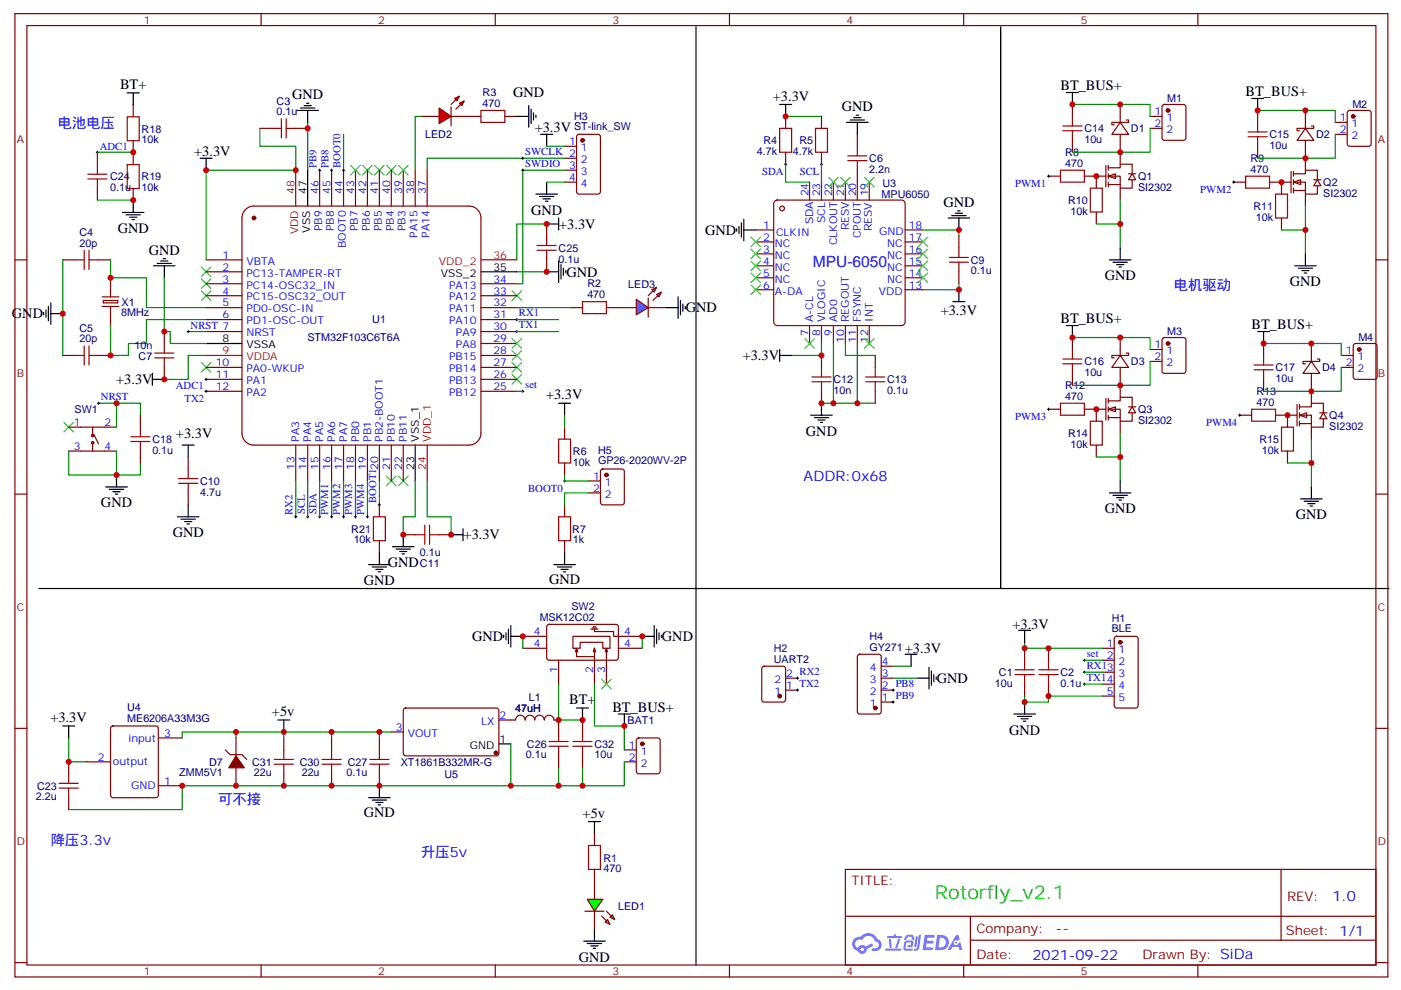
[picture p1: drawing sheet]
<svg xmlns="http://www.w3.org/2000/svg" width="414mm" height="292mm" viewBox="0 0 414 292" stroke-linecap="round" stroke-linejoin="round" font-family="sans-serif">
<g fill="none" stroke="#870000" stroke-width=".35">
<path d="M4.4 4h405.4v284.4h-405.4zM7.9 7.5h398.3v277.3h-398.3zM77.1 4v3.5M146.2 4v3.5M215.4 4v3.5M284.5 4v3.5M353.7 4v3.5M4.4 76.7h3.5M406.2 76.7h3.6M4.4 145.8h3.5M406.2 145.8h3.6M4.4 215h3.5"/>
<path d="M406.2 215h3.6M249.6 256.6h156.6v28.2h-156.6zM378.2 256.6v20.9M249.6 270.5h156.5M286.5 277.5h119.6M286.5 270.5v14.1M4.4 284.1h3.5M77.1 284.8v3.6M146.2 284.8v3.6M215.4 284.8v3.6M284.5 284.8v3.6M353.7 284.8v3.6"/>
<path d="M406.2 284.1h3.6"/>
</g>
<g fill="#5487ff">
<path d="M273 276h2.6l.3 .2-.1 .5-2 .1-.1 .9h1.6l.4 .4-.5 .4h-1.6l-.2 1.1 1.8 .1 .2 .3-.2 .4h-2.8z"/>
<path d="M282.3 276h.7l.3 1.3-.6 .4a.74 .74 0 0 0-1.1 .3 .74 .74 0 0 0 .5 1 .74 .74 0 0 0 .9-.7l.5-.3 .6 2.4h-.8l-.2-.9h-1.9l-.5 .9h-.9z"/>
<path d="M270.4 276.4h.6l-.4 2.9a.31 .31 0 0 1-.4 .3 .31 .31 0 0 1-.3-.3z"/>
<path d="M271.3 275.9h.6l-.5 4a.89 .89 0 0 1-.7 .7 .89 .89 0 0 1-.9-.3l1-.5z"/>
<path d="M267.6 276.1l.7-.2 1.1 .1 .6 1.3-.6 .1-.4-.9-1 .1a.95 .95 0 0 1-1 .8l-.1-.2z"/>
<path d="M267.3 277.8l1.8-.2a1.04 1.04 0 0 1 .6 1.1 1.04 1.04 0 0 1-.9 .9h-.6a.29 .29 0 0 1-.3-.3 .29 .29 0 0 1 .3-.3h.7l.2-.8h-1.5l-.3 1.8h1.9a.29 .29 0 0 1 .3 .3 .29 .29 0 0 1-.3 .3h-2l-.4-.3 .2-2.1z"/>
<path d="M261.4 280h4.4a.3 .3 0 0 1 .3 .3 .3 .3 0 0 1-.3 .3h-4.3z"/>
<path d="M265.2 277.1h.6l-.5 1.6a1.02 1.02 0 0 1-.7 1.2l-.3-.3z"/>
<path d="M262.4 277.1h.6l.3 2.4-.3 .3-.3-.2z"/>
<path d="M262 276.3h1.8l.3-.5h.4v.5h1.5a.29 .29 0 0 1 .3 .3 .29 .29 0 0 1-.3 .3h-4z"/>
<path d="M276.7 276l-.6 4.4h1.4a2.27 2.27 0 0 0 2.6-2.3 2.27 2.27 0 0 0-2.7-2.1zM277.5 276.7a1.5 1.5 0 0 1 1.8 1.6 1.5 1.5 0 0 1-2 1.3h-.2z"/>
<path d="M252.2 277.1a2.09 2.09 0 0 0 1.1 3.6 1.37 1.37 0 0 0 1.5 .8 1.37 1.37 0 0 0 1.1-1.4l1.9-1-.4-.6-1.8 .9a1.4 1.4 0 0 0-2.3 .4 1.32 1.32 0 0 1-.7-1.9 1.32 1.32 0 0 1 1.9-.4 2.02 2.02 0 0 1 2.1-1.3 2.02 2.02 0 0 1 1.8 1.7 1.09 1.09 0 0 1 1 1.3 1.09 1.09 0 0 1-1.5 .7 .41 .41 0 0 0-.5 .3 .41 .41 0 0 0 .3 .5 1.89 1.89 0 0 0 2.5-1.2 1.89 1.89 0 0 0-1.2-2.4 2.98 2.98 0 0 0-5-.6l-1 .1zM254 280.2a.55 .55 0 0 1 1.1 0 .55 .55 0 0 1-1.1 0z"/>
<circle cx="282.3" cy="278.2" r=".28"/>
</g>
<g fill="none" stroke="#3c3" stroke-width=".35">
<path d="M107.1 48.8l2.8 2.8M109.9 48.8l-2.8 2.8M110.6 48.8l2.8 2.8M113.4 48.8l-2.8 2.8M114.1 48.8l2.8 2.8M116.9 48.8l-2.8 2.8M59.4 78.8l2.9 2.8M62.3 78.8l-2.9 2.8M59.4 85.9l2.9 2.8M59.4 82.3l2.9 2.9M62.3 85.9l-2.9 2.8M62.3 82.3l-2.9 2.9"/>
<path d="M151.2 85.9l2.8 2.8M154 85.9l-2.8 2.8M59.4 107l2.9 2.9M62.3 107l-2.9 2.9M151.2 107l2.8 2.9M151.2 110.6l2.8 2.8M154 107l-2.8 2.9M154 110.6l-2.8 2.8M18.9 124.7l2.8 2.8M21.7 124.7l-2.8 2.8M114.1 140.5l2.8 2.9M116.9 140.5l-2.8 2.9"/>
<path d="M117.7 140.5l2.8 2.9M120.5 140.5l-2.8 2.9"/>
</g>
<g fill="none" stroke="#870000" stroke-width=".35">
<path d="M39.3 30.8v3.6M138.5 34.4h3.5M149 34.4h3.6M39.3 41.4v7.1M39.3 55.5v3.6M94.4 50.2v10.6M97.9 50.2v10.6M101.4 50.2v10.6M105 50.2v10.6M108.5 50.2v10.6M112 50.2v10.6M115.5 50.2v10.6"/>
<path d="M119.1 50.2v10.6M122.6 50.2v10.6M126.1 50.2v10.6M309.6 52h3.5M320.1 52h3.6v3.5M364.2 53.8h3.6M374.8 53.8h3.6v3.5M60.9 76.7h10.5M72.5 61.9a3.5 3.5 0 0 1 2.5-1.1h63.5a3.5 3.5 0 0 1 3.5 3.5v63.5a3.5 3.5 0 0 1-3.5 3.6h-63.5a3.5 3.5 0 0 1-3.6-3.6v-63.5a3.5 3.5 0 0 1 1.1-2.4zM323.7 62.6v3.5M378.4 64.3v3.6M30.2 87.6h4.9"/>
<path d="M30.2 90.5h4.9M30.5 88.7h4.2v.7h-4.2zM32.6 82v5.6M32.6 90.5v5.6M60.9 80.2h10.5M60.9 83.7h10.5M60.9 87.3h10.5M60.9 90.8h10.5M60.9 94.3h10.5M60.9 97.9h10.5M142 83.7h10.6M142 87.3h10.6"/>
<path d="M142 90.8h10.6M142 94.3h10.6M142 97.9h10.6M168.5 90.8h3.5M179 90.8h3.6M60.9 108.4h10.5M60.9 112h10.5M60.9 115.5h10.5M142 108.4h10.6M142 112h10.6M142 115.5h10.6M142 104.9h10.6"/>
<path d="M142 101.4h10.6M20.3 133.1h14.1M20.3 126.1h14.1M27.3 126.1v2.5M27.3 130.7v2.4M27.7 128.2l1.4 2.8M41.5 122.6v3.5M41.5 133.1v3.6M87.3 131.4v10.6M90.8 131.4v10.6M94.4 131.4v10.6M97.9 131.4v10.6"/>
<path d="M101.4 131.4v10.6M105 131.4v10.6M108.5 131.4v10.6M112 131.4v10.6M115.5 131.4v10.6M119.1 131.4v10.6M309.6 120.8h3.5M320.1 120.8h3.6v3.5M323.7 131.4v3.5M366 122.6h3.5M376.6 122.6h3.5v3.5M380.1 133.1v3.6"/>
<path d="M325.4 191.3h3.6M325.4 194.9h3.6M325.4 198.4h3.6M329.2 188l.5-.2h5.6l.7 .4v20.1l-.4 .6-5.9 .1-.7-.5v-20zM69.7 217.8v5.3M83.8 217.8v3.5M97.9 217.8v3.5M112 217.8v3.5M115.5 216h3.6M119.3 209.2l.5-.2h27.1l.4 .7-.1 13-.6 .4-27.1-.1-.4-.6v-12.7zM147.3 212.5h4.9a1.41 1.41 0 0 1 1.4-1.4 1.41 1.41 0 0 1 1.4 1.4 1.41 1.41 0 0 1 1.5-1.4 1.41 1.41 0 0 1 1.4 1.4 1.41 1.41 0 0 1 1.4-1.4 1.41 1.41 0 0 1 1.4 1.4 1.41 1.41 0 0 1 1.4-1.4 1.41 1.41 0 0 1 1.4 1.4h1.4v3.5M172 212.5v3.5"/>
<path d="M325.4 201.9h3.6M325.4 205.5h3.6M66.5 221.3l1.4 1.4h3.5l1.4 1.5M69.7 226.6v5.3M83.8 228.4v3.5M97.9 228.4v3.5M112 228.4v3.5M164.9 223.1v3.5M172 223.1v3.5M175.5 246v3.6M175.5 256.6v3.5"/>
<circle cx="27.3" cy="128.6" r=".35"/>
<circle cx="27.3" cy="130.7" r=".35"/>
</g>
<g fill="none" stroke="#008700" stroke-width=".35">
<path d="M90.8 36.1v14.1M32.6 76.7v5.3h10.6v8.8h17.7M161.4 66.1h-8.8v10.6M60.9 94.3h-17.7v7.1h-5.3v3.5h-5.3v-8.8M152.6 80.2h8.8M29.1 119h12.4v3.6M34.4 119v7.1M34.4 133.1v7.1h7.1v-3.5M97.9 142v10.5M101.4 142v10.5M105 142v10.5M108.5 142v10.5"/>
<path d="M302.5 189.6v1.7h22.9M20.3 217.8v7.1h5.3M69.7 216h-15.9v1.8M83.8 216h-14.1v1.8M97.9 216h-14.1v1.8M112 216h-14.1v1.8M115.5 216h-3.5v1.8M150.8 219.6v12.3h-97v7.1h-33.5M164.9 212.5h7.1M302.5 205.5v1.7h7.1v-1.7h15.8M164.9 226.6v5.3h-14.1M172 226.6v5.3h-7.1"/>
</g>
<g fill="none" stroke="#000" stroke-width=".3">
<path d="M60.5 112h.7M60.9 111.6v.7M154 115.5h.7M154.3 115.1v.8M97.5 152.5h.7M97.9 152.2v.7M101.1 152.5h.7M101.4 152.2v.7M104.6 152.5h.7M105 152.2v.7M108.1 152.5h.7M108.5 152.2v.7"/>
<path d="M319.8 198.4h.7M319.8 194.9h.7M320.1 194.5v.7M320.1 198v.8M319.8 201.9h.7M320.1 201.6v.7"/>
</g>
<g fill="#870000" stroke="#870000" stroke-width=".35">
<path d="M69.7 223.1l2.4 3.5h-4.5z"/>
<circle cx="330.7" cy="189.6" r=".53"/>
<circle cx="146.4" cy="222.2" r=".53"/>
<circle cx="75" cy="64.3" r=".53"/>
</g>
<g fill="none" stroke="#a10000" stroke-width=".35">
<path d="M37.6 34.5h3.5v7h-3.5zM142 32.6h7v3.5h-7zM37.6 48.6h3.5v7h-3.5zM313.1 50.2h7v3.6h-7zM321.9 55.5h3.5v7.1h-3.5zM367.8 52h7v3.5h-7zM376.6 57.3h3.5v7h-3.5zM172 89h7v3.6h-7zM313.1 119h7v3.6h-7zM38.6 130.3h5.7M38.6 128.9h5.7M41.5 126.1v2.8"/>
<path d="M41.5 130.3v2.8M321.9 124.3h3.5v7.1h-3.5zM369.5 120.8h7.1v3.5h-7.1zM378.4 126.1h3.5v7h-3.5zM162.1 218.9h5.6M164.9 216v2.9M169.2 218.9h5.6M172 216v2.9M81 225.6h5.6M81 224.2h5.6M83.8 221.3v2.9M83.8 225.6v2.8"/>
<path d="M95.1 225.6h5.6M95.1 224.2h5.6M97.9 221.3v2.9M97.9 225.6v2.8M109.2 225.6h5.6M109.2 224.2h5.6M112 221.3v2.9M112 225.6v2.8M162.1 220.3h5.6M164.9 220.3v2.8M169.2 220.3h5.6M172 220.3v2.8"/>
<path d="M173.7 249.6h3.6v7h-3.6z"/>
</g>
<g fill="none" stroke="#000" stroke-width=".35">
<path d="M90.8 50.2v10.6M161.4 66.1h3.5M164.9 64.3v3.6M164.9 77v6.4M165.6 78.1v4.2M166.3 79.2v2.1M167 79.9v.7M142 80.2h10.6M161.4 80.2h3.5M60.9 101.4h10.5M122.6 131.4v10.6M147.3 219.6h3.5"/>
<path d="M170.2 209h3.5M172 209v3.5M108.8 235.4h6.4M109.9 236.1h4.2M110.9 236.9h2.2M111.7 237.6h.7M112 231.9v3.5"/>
</g>
<g fill="none" stroke="#900" stroke-width=".35">
<path d="M228.7 59.5l.8-.4h36.7l.6 .2 .4 .8v34.9l-.2 .7-.8 .4h-36.7l-.6-.2-.5-.9v-34.9zM239 53.8v5.3M242.5 53.8v5.3M246.1 53.8v5.3M249.6 53.8v5.3M253.1 53.8v5.3M256.6 53.8v5.3M223.1 67.9h5.3M223.1 71.4h5.3M223.1 74.9h5.3M223.1 78.5h5.3M267.2 67.9h5.3"/>
<path d="M267.2 71.4h5.3M267.2 74.9h5.3M267.2 78.5h5.3M223.1 82h5.3M223.1 85.5h5.3M239 96.1v5.3M242.5 96.1v5.3M246.1 96.1v5.3M249.6 96.1v5.3M253.1 96.1v5.3M256.6 96.1v5.3M267.2 82h5.3"/>
<path d="M267.2 85.5h5.3"/>
<circle cx="230.9" cy="61.5" r=".71"/>
</g>
<path d="M87.3 50.2v10.6M142 76.7h10.6M60.9 104.9h10.5M126.1 131.4v10.6" fill="none" stroke="#f00" stroke-width=".35"/>
<path d="M383.6 122.6l2.2-.8v1.5z" fill="#fff" stroke="#870000" stroke-width=".35"/>
<path d="M382.9 119.4v6.3M383.6 119.4v1.4M387.2 115.5v3.5M380.1 122.6h2.8M383.6 120.1h3.6v-1.1h3.5v2.8M383.6 122.6h3.6v3.5h3.5v-2.5M383.6 125h3.6M383.6 121.8v1.5M383.6 124.3v1.4M387.2 126.1v3.5M389.6 121.8h2.2M390.7 121.8l1.1 1.8h-2.2z" fill="none" stroke="#870000" stroke-width=".35"/>
<path d="M327.2 120.8l2.1-.7v1.4z" fill="#fff" stroke="#870000" stroke-width=".35"/>
<path d="M326.5 117.6v6.4M327.2 118.3h3.5v-1h3.6v2.8M327.2 117.6v1.4M330.7 113.7v3.6M323.7 120.8h2.8M327.2 120.8h3.5v3.5h3.6v-2.5M327.2 123.3h3.5M327.2 120.1v1.4M327.2 122.6v1.4M330.7 124.3v3.5M333.2 120.1h2.1M334.3 120.1l1 1.7h-2.1z" fill="none" stroke="#870000" stroke-width=".35"/>
<path d="M381.9 53.8l2.1-.7v1.4z" fill="#fff" stroke="#870000" stroke-width=".35"/>
<path d="M378.4 53.8h2.8M381.2 50.6v6.3M381.9 51.3h3.5v-1.1h3.5v2.9M381.9 53.8h3.5v3.5h3.5v-2.5M381.9 56.2h3.5M381.9 50.6v1.4M381.9 53.1v1.4M381.9 55.5v1.4M385.4 46.7v3.5M385.4 57.3v3.5M387.9 53.1h2.1M388.9 53.1l1.1 1.7h-2.1z" fill="none" stroke="#870000" stroke-width=".35"/>
<path d="M327.2 52l2.1-.7v1.4z" fill="#fff" stroke="#870000" stroke-width=".35"/>
<g fill="none" stroke="#870000" stroke-width=".35">
<path d="M339.5 34.4h3.6M339.5 37.9h3.6M343.3 31l.5-.2h5.6l.7 .5v9.4l-.4 .7h-5.9l-.7-.4v-9.5zM394.2 36.1h3.6M394.2 39.7h3.6M398 32.8l.5-.2h5.6l.7 .4v9.5l-.4 .6-5.9 .1-.7-.5v-9.4zM323.7 52h2.8M326.5 48.8v6.4M327.2 49.5h3.5v-1h3.6v2.8M327.2 52h3.5v3.5h3.6v-2.4M327.2 54.5h3.5M327.2 48.8v1.4"/>
<path d="M327.2 51.3v1.4M327.2 53.8v1.4M330.7 44.9v3.6M330.7 55.5v3.6M333.2 51.3h2.1M334.3 51.3l1 1.8h-2.1zM343.3 99.8l.5-.2h5.6l.7 .5v9.4l-.4 .7h-5.9l-.7-.5v-9.4zM339.5 103.2h3.6M339.5 106.7h3.6M396 104.9h3.5M396 108.4h3.5M399.8 101.6l.4-.2h5.7l.6 .4 .1 9.5-.5 .6-5.9 .1-.6-.5-.1-9.4z"/>
</g>
<g fill="#870000" stroke="#870000" stroke-width=".35">
<circle cx="401.3" cy="103.2" r=".53"/>
<circle cx="344.8" cy="101.4" r=".53"/>
<circle cx="399.5" cy="34.4" r=".53"/>
<circle cx="344.8" cy="32.6" r=".53"/>
</g>
<path d="M187.9 88.3l3.5 2.5-3.5 2.1z" fill="#09f" stroke="#870000" stroke-width=".35"/>
<path d="M191.4 88v5.6z" fill="#f00" stroke="#870000" stroke-width=".35"/>
<g fill="#870000" stroke="#870000" stroke-width=".35">
<path d="M191.4 87.3l1.4-1.4z"/>
<path d="M192.8 88.7l1.4-1.4z"/>
</g>
<g fill="#09f" stroke="#870000" stroke-width=".35">
<path d="M192.4 85.5l1.5-.7-.8 1.4z"/>
<path d="M193.9 86.9l1.4-.7-.7 1.4z"/>
</g>
<path d="M182.6 90.8h5.3M191.4 90.8h5.3" fill="none" stroke="#870000" stroke-width=".35"/>
<g fill="#f00" stroke="#870000" stroke-width=".35">
<path d="M129.6 31.9l3.6 2.5-3.6 2.1z"/>
<path d="M133.2 31.5v5.7z"/>
</g>
<g fill="#870000" stroke="#870000" stroke-width=".35">
<path d="M133.2 30.8l1.4-1.4z"/>
<path d="M136 30.8l-1.4 1.4z"/>
</g>
<g fill="#f00" stroke="#870000" stroke-width=".35">
<path d="M134.2 29.1l1.4-.7-.7 1.4z"/>
<path d="M135.6 30.5l1.5-.7-.8 1.4z"/>
</g>
<path d="M124.4 34.4h5.2M133.2 34.4h5.3M175.5 260.1v5.3M175.5 269v5.2" fill="none" stroke="#870000" stroke-width=".35"/>
<g fill="#0f0" stroke="#870000" stroke-width=".35">
<path d="M178.7 272.1l.7-.7 .7 1.4z"/>
<path d="M180.8 270l.7 1.4-1.4-.7z"/>
</g>
<g fill="#870000" stroke="#870000" stroke-width=".35">
<path d="M177.6 270.4l1.4 1.4z"/>
<path d="M179 269l1.4 1.4z"/>
</g>
<path d="M172.7 269h5.6z" fill="#f00" stroke="#870000" stroke-width=".35"/>
<path d="M173.4 265.4h4.6l-2.5 3.6z" fill="#0f0" stroke="#870000" stroke-width=".35"/>
<g fill="none" stroke="#870000" stroke-width=".35">
<path d="M76.7 37.9h3.6M87.3 37.9h3.5M170.4 39.9l.5-.2h5.7l.6 .4 .1 16.5-.5 .6-5.9 .1-.6-.5-.1-16.4zM232 34.4v3.5M242.5 34.4v3.5M253.1 39.7v3.5M316.6 30.8v3.6M330.7 36.1l2.5 3.6h-4.9zM330.7 30.8v5.3M330.7 39.7v5.2M332.5 35.4h.7v.7h-4.9v.7h.7M371.3 32.6v3.5"/>
<path d="M385.4 37.9l2.5 3.5h-5zM385.4 32.6v5.3M387.2 37.2h.7v.7h-5v.7h.7M28.8 44.9v3.6M28.8 55.5v3.6M166.7 43.2h3.5M166.7 46.7h3.5M166.7 50.2h3.5M166.7 53.8h3.5M232 44.9v3.6M242.5 44.9v3.6M253.1 50.2v3.6"/>
<path d="M316.6 41.4v3.5M371.3 43.2v3.5M385.4 41.4v5.3M18.5 76.7h3.5M29.1 76.7h3.5M161.4 66.1v3.5M161.4 76.7v3.5M283.1 69.6v3.6M48.5 97.9v3.5M283.1 80.2v3.5M316.6 99.6v3.6M330.7 99.6v5.3"/>
<path d="M18.5 104.9h3.5M29.1 104.9h3.5M48.5 108.4v3.6M242.5 104.9v3.5M242.5 115.5v3.5M258.4 104.9v3.5M258.4 115.5v3.5M316.6 110.2v3.5M330.7 104.9l2.5 3.5h-4.9zM330.7 108.4v5.3M332.5 104.2h.7v.7h-4.9v.7h.7M373.1 101.4v3.5"/>
<path d="M373.1 112v3.5M387.2 106.7l2.4 3.5h-4.9zM387.2 101.4v5.3M387.2 110.2v5.3M388.9 106h.7v.7h-4.9v.7h.7M55.6 134.9v3.5M166.7 126.1v3.5M166.7 136.7v3.5M177.5 138.6l.5-.2h5.6l.7 .5v9.4l-.4 .7h-5.9l-.7-.4v-9.5zM55.6 145.5v3.5M112 149v3.5M112 159.6v3.5"/>
<path d="M119.1 157.8h3.5M129.6 157.8h3.6M166.7 149v3.5M166.7 159.6v3.5M173.7 142h3.6M173.7 145.5h3.6M154.3 187.8h7.1M154.3 191.3h7.1M161.6 184.5l.5-.2h20l.5 .7-.1 9.4-.6 .5-20.1-.1-.4-.6v-9.2zM164.9 194.9v7M169.2 187.8h10.9v3.5h-2.1v-1.7h-6.7v1.7h-2.1zM170.2 191.3l-.3 1.1"/>
<path d="M170.6 192.4l-.4-1.1v2.5h5.3M174.4 185.7h2.2M174.8 185.3h1.4M175.2 185h.7M175.5 185.7v.7h5.7v1.4h8.4M175.5 191.3l-.3 1.1M175.5 191.3l.4 1.1M175.5 191.3v10.6M179 191.3l-.3 1.1M179.4 192.4l-.4-1.1v10.6M182.6 191.3h7M225.1 196.8l.5-.2h5.6l.7 .5 .1 9.4-.5 .7h-5.9l-.6-.4-.1-9.5z"/>
<path d="M253.4 193.3l.4-.2h5.7l.6 .4 .1 16.5-.5 .7h-5.9l-.6-.4-.1-16.5zM260.2 196.6h3.5M302.5 191.3v3.6M309.6 191.3v3.6M32.9 214.5l.4-.2h12.7l.7 .4v20l-.4 .7h-13l-.6-.4-.1-20zM46.7 217.8h7.1M188.1 218l.5-.2h5.6l.7 .4v9.5l-.5 .6-5.8 .1-.7-.5v-9.4zM232 203.7h3.5M232 200.2h3.5M260.2 203.7h3.5M260.2 200.2h3.5M260.2 207.2h3.5"/>
<path d="M302.5 201.9v3.6M309.6 201.9v3.6M20.3 224.9v3.5M20.3 235.4v3.6M25.6 224.9h7M46.7 231.9h7.1M184.3 221.3h3.6M184.3 224.9h3.6"/>
</g>
<g fill="#870000" stroke="#870000" stroke-width=".35">
<circle cx="172" cy="41.4" r=".53"/>
<circle cx="230.2" cy="205.5" r=".53"/>
<circle cx="189.6" cy="219.6" r=".53"/>
<circle cx="258.4" cy="209" r=".53"/>
<circle cx="179" cy="140.2" r=".53"/>
</g>
<g fill="none" stroke="#a10000" stroke-width=".35">
<path d="M80.3 37.9h2.8M83.1 35.1v5.6M84.5 37.9h2.8M84.5 35.1v5.6M230.2 37.9h3.5v7h-3.5zM240.8 37.9h3.5v7h-3.5zM313.8 38.6h5.6M313.8 37.2h5.6M316.6 34.4v2.8M316.6 38.6v2.8M368.5 38.9h5.6M371.3 36.1v2.8"/>
<path d="M25.9 52.8h5.7M25.9 51.4h5.7M28.8 48.6v2.8M28.8 52.8v2.8M250.3 47.4h5.6M250.3 46h5.6M253.1 43.2v2.8M253.1 47.4v2.8M368.5 40.4h5.6M371.3 40.4v2.8M22 76.7h2.9M24.9 73.9v5.6"/>
<path d="M26.3 73.9v5.6M26.3 76.7h2.8M158.6 73.9h5.6M158.6 72.5h5.6M161.4 69.6v2.9M161.4 73.9v2.8M280.3 77.4h5.6M280.3 76h5.6M283.1 73.2v2.8M283.1 77.4v2.8M22 104.9h2.9M24.9 102.1v5.6"/>
<path d="M26.3 104.9h2.8M26.3 102.1v5.6M45.7 104.2h5.6M45.7 105.6h5.6M48.5 101.4v2.8M48.5 105.6v2.8M239.7 112.7h5.7M239.7 111.3h5.7M242.5 108.4v2.9M242.5 112.7v2.8M255.6 112.7h5.6M255.6 111.3h5.6"/>
<path d="M258.4 108.4v2.9M258.4 112.7v2.8M313.8 107.4h5.6M313.8 106h5.6M316.6 103.2v2.8M316.6 107.4v2.8M370.2 109.1h5.7M370.2 107.7h5.7M373.1 104.9v2.8M373.1 109.1v2.9M55.6 138.4v2.9M164.9 129.6h3.6v7.1h-3.6z"/>
<path d="M52.7 142.7h5.7M52.7 141.3h5.7M55.6 142.7v2.8M110.2 152.5h3.6v7.1h-3.6zM122.6 157.8h2.8M125.4 155v5.7M126.8 157.8h2.8M126.8 155v5.7M164.9 152.5h3.6v7.1h-3.6zM299.7 199.1h5.6M299.7 197.7h5.6M302.5 194.9v2.8"/>
<path d="M302.5 199.1v2.8M306.7 199.1h5.7M306.7 197.7h5.7M309.6 194.9v2.8M309.6 199.1v2.8M17.5 232.6h5.6M17.5 231.2h5.6M20.3 228.4v2.8M20.3 232.6v2.8"/>
</g>
<g fill="none" stroke="#000" stroke-width=".35">
<path d="M205.5 7.9v165.8h-194M295.5 7.9v165.8M37.6 27.4h3.5M39.3 27.4v3.5M87.7 32.6h6.3M88.7 31.9h4.3M89.8 31.2h2.1M90.5 30.5h.7M90.8 32.6v3.5M152.6 34.4h3.5M156.1 31.2v6.3M156.8 32.2v4.3"/>
<path d="M157.5 33.3v2.1M158.2 34v.7M159.6 39.7h3.6M161.4 39.7v3.5M230.2 30.8h3.5M232 30.8v3.6M249.9 36.1h6.4M251 35.4h4.2M252.1 34.7h2.1M252.8 34h.7M253.1 36.1v3.6M314.9 27.3h3.5"/>
<path d="M316.6 27.3v3.5M369.5 29.1h3.6M371.3 29.1v3.5M39.3 59.2v3.5M59.1 46.7h3.5M60.9 46.7v3.5M158.2 57.3h6.4M159.3 58h4.2M160.3 58.7h2.2M161 59.4h.7M161.4 53.8v3.5M36.2 62.7h6.3"/>
<path d="M37.2 63.4h4.3M38.3 64.1h2.1M39 64.8h.7M45.3 78.5h6.4M46.4 77.8h4.2M47.4 77h2.2M48.2 76.3h.7M48.5 78.5v3.5M217.5 67.5v.7M218.2 66.8v2.1M218.9 65.8v4.2M219.6 67.9h3.5"/>
<path d="M219.6 64.7v6.3M279.9 64.3h6.4M281 63.6h4.2M282 62.9h2.2M282.8 62.2h.7M283.1 64.3v3.6M327.6 76.7h6.3M328.6 77.4h4.2M329.7 78.1h2.1M330.4 78.8h.7M330.7 73.2v3.5M382.2 78.5h6.4"/>
<path d="M383.3 79.2h4.2M384.4 79.9h2.1M385.4 74.9v3.6M12.9 92.2v.7M13.6 91.5v2.1M14.3 90.5v4.2M15 92.6h3.5M15 89.4v6.3M196.7 90.8h3.5M200.2 87.6v6.4M200.9 88.7v4.2M201.6 89.7v2.2"/>
<path d="M202.3 90.5v.7M281.3 89h3.6M283.1 85.5v3.5M314.9 96.1h3.5M316.6 96.1v3.5M371.3 97.9h3.5M373.1 97.9v3.5M385.1 80.6h.7M45 112h3.5M45 110.2v3.5M164.9 119h3.6M166.7 119v3.6"/>
<path d="M230.2 104.9h3.5M230.2 103.2v3.5M242.5 119v3.6M53.8 131.4h3.5M55.6 131.4v3.5M239.4 122.6h6.3M240.4 123.3h4.3M241.5 124h2.1M242.2 124.7h.7M31.2 143.7h6.4M32.3 144.4h4.2M33.3 145.1h2.2"/>
<path d="M34 145.8h.7M34.4 140.2v3.5M52.4 152.5h6.3M53.4 153.2h4.3M54.5 154h2.1M55.2 154.7h.7M55.6 149v3.5M119.1 157.8v3.6M133.2 157.8h3.5M136.7 156.1v3.5M327.6 145.5h6.3M328.6 146.2h4.2"/>
<path d="M329.7 146.9h2.1M330.4 147.6h.7M330.7 142v3.5M384 147.2h6.3M385.1 148h4.2M386.1 148.7h2.1M386.8 149.4h.7M387.2 143.7v3.5M108.8 166.7h6.4M109.9 167.4h4.2M110.9 168.1h2.2M111.7 168.8h.7"/>
<path d="M112 163.1v3.6M115.9 161.4h6.3M116.9 162.1h4.3M118 162.8h2.1M118.7 163.5h.7M163.5 166.7h6.4M164.6 167.4h4.2M165.6 168.1h2.1M166.3 168.8h.7M166.7 163.1v3.6M410.1 173.7h-204.6v111.1M148.7 187.5v.7"/>
<path d="M149.4 186.8v2.1M150.1 185.7v4.2M150.8 187.8h3.5M150.8 184.6v6.4M189.6 187.8h3.5M193.1 184.6v6.4M193.9 185.7v4.2M194.6 186.8v2.1M195.3 187.5v.7M267.2 193.1h3.6M269 193.1v3.5M274.3 197v6.3"/>
<path d="M275 198v4.3M275.7 199.1v2.1M276.4 199.8v.7M300.7 186.1h3.6M302.5 186.1v3.5M18.5 214.3h3.5M20.3 214.3v3.5M82 212.5h3.5M83.8 212.5v3.5M182.6 210.7h3.5M184.3 210.7v3.6M270.8 200.2h3.5"/>
<path d="M299.3 210.7h6.4M300.4 211.5h4.2M301.4 212.2h2.2M302.2 212.9h.7M302.5 207.2v3.5M173.7 242.5h3.6M175.5 242.5v3.5M172.3 277.8h6.4M173.4 278.5h4.2M174.4 279.2h2.2M175.2 279.9h.7M175.5 274.2v3.6"/>
</g>
<g fill="none" stroke="#008700" stroke-width=".35">
<path d="M76.7 37.9v5.3h10.6v7h-26.4v26.5M101.4 39.7v10.5M124.4 34.4h-1.8v15.8M232 34.4h10.5M316.6 30.8h22.9v3.6M339.5 37.9v7h-22.9M371.3 32.6h22.9v3.5M394.2 39.7v7h-22.9M28.8 44.9h10.5M28.8 59.1h10.5M161.4 53.8h5.3M161.4 43.2h5.3"/>
<path d="M166.7 46.7h-40.6v3.5M166.7 50.2h-12.4v33.5h-1.7M232 48.5v5.3h7M242.5 48.5v5.3M330.7 59.1v14.1M18.5 76.7v28.2M272.5 67.9h10.6v1.7M323.7 66.1h7M378.4 67.9h7M385.4 60.8v14.1M48.5 82v15.9h1.8v3.5h10.6M55.6 97.9h5.3"/>
<path d="M152.6 97.9h12.3M152.6 94.3h12.3M152.6 90.8h15.9M283.1 83.7v1.8h-10.6M316.6 99.6h22.9v3.6M60.9 104.9h-5.3v7.1h-7.1M152.6 115.5h1.7M242.5 101.4v3.5h-8.8M246.1 101.4v17.6h-3.6M246.1 119h12.3M249.6 101.4v3.5h8.8M253.1 101.4v17.6"/>
<path d="M339.5 106.7v7h-22.9M373.1 101.4h22.9v3.5M396 108.4v7.1h-22.9M20.3 133.1v7.1h14.1M166.7 122.6v3.5M323.7 134.9h7M330.7 127.8v14.2M380.1 136.7h7.1M387.2 129.6v14.1M87.3 142v10.5M90.8 142v10.5M94.4 142v10.5"/>
<path d="M112 142v7M122.6 142v10.5h-3.5v5.3M126.1 142v10.5h7.1v5.3M166.7 140.2v1.8h7M173.7 145.5h-7v3.5M154.3 187.8v3.5M189.6 187.8v3.5M263.7 196.6h5.3M320.1 198.4h5.3M320.1 194.9h5.3M164.9 201.9v10.6M175.5 201.9v12.4h8.8v7"/>
<path d="M263.7 200.2h7.1M320.1 201.9h5.3M184.3 224.9v7h-12.3"/>
</g>
<g fill="none" stroke="#000" stroke-width=".3">
<path d="M28.4 44.9h.7M28.8 44.6v.7M94 50.2h.7M94.4 49.9v.7M97.5 50.2h.7M97.9 49.9v.7M101.1 50.2h.7M101.4 49.9v.7M154 50.2h.7M154 46.7h.7M154.3 46.4v.7M154.3 49.9v.7"/>
<path d="M231.6 48.5h.7M232 48.1v.7M242.2 48.5h.7M242.5 48.1v.7M309.2 52h.7M309.6 51.6v.8M363.9 53.8h.7M364.2 53.4v.7M55.2 97.9h.7M55.6 97.5v.7M152.2 94.3h.7M152.2 97.9h.7"/>
<path d="M152.6 94v.7M152.6 97.5v.7M28.8 119h.7M29.1 118.7v.7M60.5 115.5h.7M60.9 115.1v.8M309.2 120.8h.7M309.6 120.4v.7M365.7 122.6h.7M366 122.2v.7M87 152.5h.7M87.3 152.2v.7"/>
<path d="M90.5 152.5h.7M90.8 152.2v.7M94 152.5h.7M94.4 152.2v.7M111.7 149h.7M112 148.7v.7M166.3 142h.7M166.7 141.6v.7M235.5 199.8v.7M235.1 203.7h.7M235.1 200.2h.7M235.5 203.3v.7"/>
<path d="M263.3 203.7h.8M263.3 207.2h.8M263.7 203.3v.7M263.7 206.9v.7"/>
</g>
<g fill="none" stroke="#3c3" stroke-width=".35">
<path d="M103.5 48.8l2.9 2.8M106.4 48.8l-2.9 2.8M117.7 48.8l2.8 2.8M120.5 48.8l-2.8 2.8M244.7 52.4l2.8 2.8M247.5 52.4l-2.8 2.8M248.2 52.4l2.8 2.8M251 52.4l-2.8 2.8M255.2 52.4l2.9 2.8M258.1 52.4l-2.9 2.8M221.7 77l2.8 2.9M221.7 73.5l2.8 2.8"/>
<path d="M221.7 70l2.8 2.8M224.5 77l-2.8 2.9M224.5 73.5l-2.8 2.8M224.5 70l-2.8 2.8M271.1 70l2.8 2.8M271.1 73.5l2.8 2.8M271.1 77l2.8 2.9M273.9 70l-2.8 2.8M273.9 73.5l-2.8 2.8M273.9 77l-2.8 2.9M151.2 100l2.8 2.8M154 100l-2.8 2.8"/>
<path d="M221.7 84.1l2.8 2.8M221.7 80.6l2.8 2.8M224.5 84.1l-2.8 2.8M224.5 80.6l-2.8 2.8M237.6 100l2.8 2.8M240.4 100l-2.8 2.8M255.2 100l2.9 2.8M258.1 100l-2.9 2.8M271.1 80.6l2.8 2.8M273.9 80.6l-2.8 2.8M151.2 103.5l2.8 2.8M154 103.5l-2.8 2.8"/>
<path d="M177.6 200.5l2.8 2.8M180.4 200.5l-2.8 2.8"/>
</g>
<g fill="#c00">
<circle cx="34.4" cy="140.2" r=".88"/>
<circle cx="34.4" cy="119" r=".88"/>
<circle cx="32.6" cy="82" r=".88"/>
<circle cx="32.6" cy="104.9" r=".88"/>
<circle cx="309.6" cy="191.3" r=".88"/>
<circle cx="309.6" cy="205.5" r=".88"/>
<circle cx="87.3" cy="50.2" r=".88"/>
<circle cx="302.5" cy="207.2" r=".88"/>
<circle cx="53.8" cy="231.9" r=".88"/>
<circle cx="20.3" cy="224.9" r=".88"/>
<circle cx="69.7" cy="216" r=".88"/>
<circle cx="69.7" cy="231.9" r=".88"/>
<circle cx="172" cy="212.5" r=".88"/>
<circle cx="83.8" cy="216" r=".88"/>
<circle cx="83.8" cy="231.9" r=".88"/>
<circle cx="164.9" cy="231.9" r=".88"/>
<circle cx="164.9" cy="212.5" r=".88"/>
<circle cx="150.8" cy="231.9" r=".88"/>
<circle cx="97.9" cy="231.9" r=".88"/>
<circle cx="112" cy="231.9" r=".88"/>
<circle cx="97.9" cy="216" r=".88"/>
<circle cx="112" cy="216" r=".88"/>
<circle cx="90.8" cy="37.9" r=".88"/>
<circle cx="161.4" cy="80.2" r=".88"/>
<circle cx="161.4" cy="66.1" r=".88"/>
<circle cx="133.2" cy="157.8" r=".88"/>
<circle cx="119.1" cy="157.8" r=".88"/>
<circle cx="48.5" cy="97.9" r=".88"/>
<circle cx="48.5" cy="112" r=".88"/>
<circle cx="39.3" cy="44.9" r=".88"/>
<circle cx="39.3" cy="59.1" r=".88"/>
<circle cx="232" cy="34.4" r=".88"/>
<circle cx="283.1" cy="67.9" r=".88"/>
<circle cx="283.1" cy="85.5" r=".88"/>
<circle cx="253.1" cy="119" r=".88"/>
<circle cx="246.1" cy="119" r=".88"/>
<circle cx="242.5" cy="119" r=".88"/>
<circle cx="242.5" cy="104.9" r=".88"/>
<circle cx="330.7" cy="44.9" r=".88"/>
<circle cx="330.7" cy="30.8" r=".88"/>
<circle cx="330.7" cy="66.1" r=".88"/>
<circle cx="323.7" cy="52" r=".88"/>
<circle cx="378.4" cy="53.8" r=".88"/>
<circle cx="385.4" cy="67.9" r=".88"/>
<circle cx="385.4" cy="46.7" r=".88"/>
<circle cx="330.7" cy="113.7" r=".88"/>
<circle cx="330.7" cy="99.6" r=".88"/>
<circle cx="330.7" cy="134.9" r=".88"/>
<circle cx="323.7" cy="120.8" r=".88"/>
<circle cx="387.2" cy="115.5" r=".88"/>
<circle cx="387.2" cy="136.7" r=".88"/>
<circle cx="380.1" cy="122.6" r=".88"/>
<circle cx="60.9" cy="50.2" r=".88"/>
<circle cx="18.5" cy="92.6" r=".88"/>
<circle cx="172" cy="231.9" r=".88"/>
<circle cx="302.5" cy="191.3" r=".88"/>
<circle cx="385.4" cy="32.6" r=".88"/>
<circle cx="387.2" cy="101.4" r=".88"/>
<circle cx="189.6" cy="187.8" r=".88"/>
<circle cx="154.3" cy="187.8" r=".88"/>
<circle cx="184.3" cy="214.3" r=".88"/>
<circle cx="316.6" cy="99.6" r=".88"/>
<circle cx="373.1" cy="101.4" r=".88"/>
<circle cx="316.6" cy="30.8" r=".88"/>
<circle cx="371.3" cy="32.6" r=".88"/>
</g>
<text font-size="5.6" fill="#0c0" x="276" y="265.4">Rotorfly_v2.1</text>
<text font-size="4.6" fill="#00f" x="240" y="78.9">MPU-6050</text>
<g font-size="4.2">
<text x="35.4" y="26.3">BT+</text>
<text x="86.3" y="29.3">GND</text>
<text x="151.5" y="28.7">GND</text>
<text x="228.2" y="29.7">+3.3V</text>
<text x="313.1" y="26.6">BT_BUS+</text>
<text x="367.8" y="28.4">BT_BUS+</text>
<text x="248.5" y="32.9">GND</text>
<text x="157.9" y="38.9">+3.3V</text>
<text x="57.3" y="46">+3.3V</text>
<text x="156.8" y="63.3">GND</text>
<text x="278.5" y="61.1">GND</text>
<text x="34.7" y="68.8">GND</text>
<text x="165.1" y="67.5">+3.3V</text>
<text x="208.1" y="69.3">GND</text>
<text x="43.9" y="75.2">GND</text>
<text x="167.2" y="81.6">GND</text>
<text x="326.2" y="82.7">GND</text>
<text x="380.8" y="84.5">GND</text>
<text x="3.5" y="94">GND</text>
<text x="202.5" y="92.2">GND</text>
<text x="277.7" y="93">+3.3V</text>
<text x="313.1" y="95.4">BT_BUS+</text>
<text x="369.5" y="97.2">BT_BUS+</text>
<text x="219.3" y="106.3">+3.3V</text>
<text x="34.3" y="113.4">+3.3V</text>
<text x="161.2" y="117.9">+3.3V</text>
<text x="52" y="129.3">+3.3V</text>
<text x="238" y="128.6">GND</text>
<text x="29.8" y="149.7">GND</text>
<text x="326.2" y="151.5">GND</text>
<text x="382.6" y="153.3">GND</text>
<text x="51" y="158.5">GND</text>
<text x="136.9" y="159.2">+3.3V</text>
<text x="114.5" y="167.4">GND</text>
<text x="107.4" y="172.6">GND</text>
<text x="162.1" y="172.3">GND</text>
<text x="298.9" y="185.7">+3.3V</text>
<text x="139.4" y="189.2">GND</text>
<text x="195.4" y="189.2">GND</text>
<text x="267.2" y="192.8">+3.3V</text>
<text x="276.6" y="201.6">GND</text>
<text x="168.1" y="207.9">BT+</text>
<text x="14.9" y="213.1">+3.3V</text>
<text x="80.3" y="211.4">+5v</text>
<text x="180.8" y="210">BT_BUS+</text>
<text x="297.9" y="216.8">GND</text>
<text x="107.4" y="241.1">GND</text>
<text x="172" y="241.4">+5v</text>
<text x="170.9" y="283.8">GND</text>
</g>
<g font-size="4.2" fill="#00f">
<text x="17.1" y="37.8">电池电压</text>
<text x="346.6" y="85.5">电机驱动</text>
<text x="237.2" y="142">ADDR:0x68</text>
<text x="64.4" y="237.2">可不接</text>
<text x="15" y="249.6">降压3.3v</text>
<text x="124.4" y="253.1">升压5v</text>
<text x="393.4" y="265.9">1.0</text>
<text x="311.8" y="275.4">--</text>
<text x="304.8" y="283.2">2021-09-22</text>
</g>
<g font-size="3.9" fill="#800">
<text x="251.4" y="261.2">TITLE:</text>
<text x="380" y="265.9">REV:</text>
<text x="288.3" y="275.4">Company:</text>
<text x="379.6" y="276">Sheet: 1/1</text>
<text x="288.3" y="283.1">Date:</text>
<text x="337.3" y="283.2">Drawn By: SiDa</text>
</g>
<g font-size="3.2" fill="#800">
<text x="42.5" y="7">1</text>
<text x="111.7" y="7">2</text>
<text x="180.8" y="7">3</text>
<text x="249.9" y="7">4</text>
<text x="319.1" y="7">5</text>
<text x="4.9" y="42.1">A</text>
<text x="406.8" y="42.1">A</text>
<text x="4.9" y="111.3">B</text>
<text x="406.8" y="111.3">B</text>
<text x="4.9" y="180.4">C</text>
<text x="406.8" y="180.4">C</text>
<text x="4.9" y="249.6">D</text>
<text x="406.8" y="249.6">D</text>
<text x="42.5" y="287.8">1</text>
<text x="111.7" y="287.8">2</text>
<text x="180.8" y="287.8">3</text>
<text x="249.9" y="287.8">4</text>
<text x="319.1" y="287.8">5</text>
</g>
<g font-size="3.2" fill="#000080">
<text x="142.5" y="28.4">R3</text>
<text x="81.7" y="34">0.1u</text>
<text x="81.7" y="30.9">C3</text>
<text x="142.5" y="31.5">470</text>
<text x="169.5" y="35.3">H3</text>
<text x="344.6" y="30.2">M1</text>
<text x="399.3" y="31.9">M2</text>
<text x="41.8" y="39.1">R18</text>
<text x="125.5" y="40.8">LED2</text>
<text x="169.5" y="38.5">ST-link_SW</text>
<text x="320.1" y="39.1">C14</text>
<text x="333.9" y="39.1">D1</text>
<text x="374.8" y="40.8">C15</text>
<text x="388.6" y="40.8">D2</text>
<text x="41.8" y="42.3">10k</text>
<text x="223.5" y="45.7">4.7k</text>
<text x="225.4" y="42.5">R4</text>
<text x="234.1" y="45.7">4.7k</text>
<text x="236" y="42.5">R5</text>
<text x="256.6" y="47.8">C6</text>
<text x="314.5" y="46">R8</text>
<text x="320.1" y="42.2">10u</text>
<text x="369.2" y="47.8">R9</text>
<text x="374.8" y="44">10u</text>
<text x="32.5" y="53.2">C24</text>
<text x="41.8" y="53.2">R19</text>
<text x="256.6" y="51">2.2n</text>
<text x="314.5" y="49.2">470</text>
<text x="336" y="53.2">Q1</text>
<text x="369.2" y="50.9">470</text>
<text x="32.5" y="56.4">0.1u</text>
<text x="41.8" y="56.4">10k</text>
<text x="260.3" y="58.5">MPU6050</text>
<text x="260.5" y="55.3">U3</text>
<text x="336" y="56.3">SI2302</text>
<text x="390.7" y="58.1">SI2302</text>
<text x="390.7" y="54.9">Q2</text>
<text x="315.4" y="60.2">R10</text>
<text x="316.1" y="63.3">10k</text>
<text x="370.1" y="61.9">R11</text>
<text x="370.8" y="65.1">10k</text>
<text x="23.4" y="69.7">C4</text>
<text x="23.4" y="72.8">20p</text>
<text x="164.9" y="77.5">0.1u</text>
<text x="164.9" y="74.3">C25</text>
<text x="286.6" y="77.9">C9</text>
<text x="286.6" y="81">0.1u</text>
<text x="173.4" y="88">470</text>
<text x="173.4" y="84.8">R2</text>
<text x="185.5" y="84.9">LED3</text>
<text x="35.8" y="93.3">8MHz</text>
<text x="35.9" y="90.2">X1</text>
<text x="109.9" y="95.4">U1</text>
<text x="23.4" y="101">20p</text>
<text x="23.4" y="97.9">C5</text>
<text x="90.8" y="100.7">STM32F103C6T6A</text>
<text x="344.6" y="99">M3</text>
<text x="401" y="100.7">M4</text>
<text x="39.7" y="103.1">10n</text>
<text x="40.9" y="106.3">C7</text>
<text x="320.1" y="107.9">C16</text>
<text x="333.9" y="107.8">D3</text>
<text x="246.1" y="113.1">C12</text>
<text x="261.9" y="113.1">C13</text>
<text x="320.1" y="111">10u</text>
<text x="376.6" y="112.8">10u</text>
<text x="376.6" y="109.6">C17</text>
<text x="390.3" y="109.6">D4</text>
<text x="246.1" y="116.3">10n</text>
<text x="261.9" y="116.3">0.1u</text>
<text x="314.5" y="118">470</text>
<text x="314.5" y="114.8">R12</text>
<text x="371" y="119.7">470</text>
<text x="371" y="116.6">R13</text>
<text x="22" y="121.9">SW1</text>
<text x="336" y="125.1">SI2302</text>
<text x="336" y="122">Q3</text>
<text x="392.5" y="123.7">Q4</text>
<text x="45" y="130.8">C18</text>
<text x="315.4" y="129">R14</text>
<text x="371.8" y="130.7">R15</text>
<text x="392.5" y="126.9">SI2302</text>
<text x="45" y="133.9">0.1u</text>
<text x="169.2" y="137.4">10k</text>
<text x="169.2" y="134.3">R6</text>
<text x="176.6" y="137.1">GP26-2020WV-2P</text>
<text x="176.6" y="134">H5</text>
<text x="316.1" y="132.1">10k</text>
<text x="372.5" y="133.9">10k</text>
<text x="59.1" y="143.1">C10</text>
<text x="59.1" y="146.3">4.7u</text>
<text x="103.7" y="157.2">R21</text>
<text x="104.4" y="160.4">10k</text>
<text x="169" y="157.2">R7</text>
<text x="169.2" y="160.4">1k</text>
<text x="124" y="164.2">0.1u</text>
<text x="124" y="167.4">C11</text>
<text x="159.3" y="183.2">MSK12C02</text>
<text x="168.7" y="180.1">SW2</text>
<text x="328.2" y="183.5">H1</text>
<text x="256.7" y="188.9">H4</text>
<text x="328.2" y="186.6">BLE</text>
<text x="228.4" y="195.6">UART2</text>
<text x="228.4" y="192.4">H2</text>
<text x="256.7" y="192.1">GY271</text>
<text x="293.7" y="202.7">10u</text>
<text x="294.9" y="199.6">C1</text>
<text x="313.1" y="202.7">0.1u</text>
<text x="313.1" y="199.6">C2</text>
<text x="37.6" y="209.9">U4</text>
<text x="156.2" y="206.9">L1</text>
<text x="37.6" y="213.1">ME6206A33M3G</text>
<text x="152.1" y="210">47uH</text>
<text x="185.3" y="213.6">BAT1</text>
<text x="155.6" y="220.7">C26</text>
<text x="175.5" y="220.7">C32</text>
<text x="61.7" y="226">D7</text>
<text x="74.4" y="226">C31</text>
<text x="88.5" y="226">C30</text>
<text x="102.7" y="226">C27</text>
<text x="118.3" y="226">XT1861B332MR-G</text>
<text x="155.2" y="223.9">0.1u</text>
<text x="175.5" y="223.9">10u</text>
<text x="10.9" y="233">C23</text>
<text x="52.9" y="229.2">ZMM5V1</text>
<text x="75" y="229.2">22u</text>
<text x="89.1" y="229.2">22u</text>
<text x="102.3" y="229.2">0.1u</text>
<text x="131.2" y="229.7">U5</text>
<text x="10.6" y="236.2">2.2u</text>
<text x="178.1" y="254.3">R1</text>
<text x="178.2" y="257.4">470</text>
<text x="182.5" y="268.4">LED1</text>
</g>
<g font-size="3.2" fill="#00f">
<text x="340.9" y="34">1</text>
<text x="344.4" y="35.8">1</text>
<text x="395.6" y="35.8">1</text>
<text x="340.9" y="37.5">2</text>
<text x="344.4" y="39.3">2</text>
<text x="395.6" y="39.3">2</text>
<text x="399.1" y="37.5">1</text>
<text x="399.1" y="41.1">2</text>
<text x="29.4" y="44.3">ADC1</text>
<text x="155" y="45.8">SWCLK 2</text>
<text x="168" y="42.8">1</text>
<text x="171.5" y="44.6">1</text>
<text x="93.5" y="49.5" transform="rotate(-90 93.5 49.5)">PB9</text>
<text x="97" y="49.5" transform="rotate(-90 97 49.5)">PB8</text>
<text x="100.5" y="49.6" transform="rotate(-90 100.5 49.6)">BOOT0</text>
<text x="155.1" y="49.3">SWDIO</text>
<text x="168" y="49.9">3</text>
<text x="168" y="53.4">4</text>
<text x="171.5" y="48.1">2</text>
<text x="171.5" y="51.6">3</text>
<text x="225" y="51.6">SDA</text>
<text x="236.1" y="51.6">SCL</text>
<text x="94" y="57.1" transform="rotate(-90 94 57.1)">46</text>
<text x="97.5" y="57.1" transform="rotate(-90 97.5 57.1)">45</text>
<text x="101.1" y="57.1" transform="rotate(-90 101.1 57.1)">44</text>
<text x="104.6" y="57.1" transform="rotate(-90 104.6 57.1)">43</text>
<text x="108.1" y="57.1" transform="rotate(-90 108.1 57.1)">42</text>
<text x="111.7" y="57.1" transform="rotate(-90 111.7 57.1)">41</text>
<text x="115.2" y="57.1" transform="rotate(-90 115.2 57.1)">40</text>
<text x="118.7" y="57.1" transform="rotate(-90 118.7 57.1)">39</text>
<text x="122.2" y="57.1" transform="rotate(-90 122.2 57.1)">38</text>
<text x="125.8" y="57.1" transform="rotate(-90 125.8 57.1)">37</text>
<text x="171.5" y="55.2">4</text>
<text x="238.7" y="58" transform="rotate(-90 238.7 58)">24</text>
<text x="242.2" y="58" transform="rotate(-90 242.2 58)">23</text>
<text x="245.7" y="58" transform="rotate(-90 245.7 58)">22</text>
<text x="249.2" y="58" transform="rotate(-90 249.2 58)">21</text>
<text x="252.8" y="58" transform="rotate(-90 252.8 58)">20</text>
<text x="256.3" y="58" transform="rotate(-90 256.3 58)">19</text>
<text x="299.7" y="55.1">PWM1</text>
<text x="354.4" y="56.9">PWM2</text>
<text x="243.6" y="65.9" transform="rotate(-90 243.6 65.9)">SCL</text>
<text x="95.1" y="68.2" transform="rotate(-90 95.1 68.2)">PB9</text>
<text x="98.6" y="68.2" transform="rotate(-90 98.6 68.2)">PB8</text>
<text x="105.7" y="68.2" transform="rotate(-90 105.7 68.2)">PB7</text>
<text x="109.2" y="68.2" transform="rotate(-90 109.2 68.2)">PB6</text>
<text x="112.7" y="68.2" transform="rotate(-90 112.7 68.2)">PB5</text>
<text x="116.2" y="68.2" transform="rotate(-90 116.2 68.2)">PB4</text>
<text x="119.8" y="68.2" transform="rotate(-90 119.8 68.2)">PB3</text>
<text x="123.3" y="70.2" transform="rotate(-90 123.3 70.2)">PA15</text>
<text x="126.8" y="70.2" transform="rotate(-90 126.8 70.2)">PA14</text>
<text x="225.3" y="67.5">1</text>
<text x="225.3" y="71">2</text>
<text x="229.1" y="69.6">CLKIN</text>
<text x="240.1" y="66.2" transform="rotate(-90 240.1 66.2)">SDA</text>
<text x="250.6" y="68" transform="rotate(-90 250.6 68)">RESV</text>
<text x="254.2" y="70.3" transform="rotate(-90 254.2 70.3)">CPOUT</text>
<text x="257.4" y="68.3" transform="rotate(-90 257.4 68.3)">RESV</text>
<text x="259.6" y="69.3">GND</text>
<text x="268.3" y="71">17</text>
<text x="268.3" y="67.5">18</text>
<text x="65.7" y="76.3">1</text>
<text x="102.1" y="73.3" transform="rotate(-90 102.1 73.3)">BOOT0</text>
<text x="225.3" y="74.6">3</text>
<text x="228.8" y="72.8">NC</text>
<text x="228.8" y="76.3">NC</text>
<text x="247.1" y="72.4" transform="rotate(-90 247.1 72.4)">CLKOUT</text>
<text x="261.9" y="76.3">NC</text>
<text x="261.9" y="72.8">NC</text>
<text x="268.3" y="74.6">16</text>
<text x="65.7" y="79.9">2</text>
<text x="65.7" y="83.4">3</text>
<text x="72.7" y="78.1">VBTA</text>
<text x="72.7" y="81.6">PC13-TAMPER-RT</text>
<text x="145.7" y="83.4">34</text>
<text x="225.3" y="78.1">4</text>
<text x="225.3" y="81.6">5</text>
<text x="228.8" y="79.9">NC</text>
<text x="228.8" y="83.4">NC</text>
<text x="261.9" y="83.4">NC</text>
<text x="261.9" y="79.9">NC</text>
<text x="268.3" y="81.6">14</text>
<text x="268.3" y="78.1">15</text>
<text x="65.7" y="86.9">4</text>
<text x="72.7" y="85.2">PC14-OSC32_IN</text>
<text x="72.7" y="88.7">PC15-OSC32_OUT</text>
<text x="132.6" y="88.7">PA12</text>
<text x="132.6" y="85.2">PA13</text>
<text x="145.7" y="86.9">33</text>
<text x="225.3" y="85.2">6</text>
<text x="228.8" y="86.9">A-DA</text>
<text x="259.5" y="86.9">VDD</text>
<text x="268.3" y="85.2">13</text>
<text x="65.7" y="90.5">5</text>
<text x="65.7" y="94">6</text>
<text x="72.7" y="92.2">PD0-OSC-IN</text>
<text x="72.7" y="95.7">PD1-OSC-OUT</text>
<text x="132.6" y="95.7">PA10</text>
<text x="132.6" y="92.2">PA11</text>
<text x="145.7" y="94">31</text>
<text x="145.7" y="90.5">32</text>
<text x="153.2" y="93.4">RX1</text>
<text x="240.1" y="95" transform="rotate(-90 240.1 95)">A-CL</text>
<text x="243.6" y="95" transform="rotate(-90 243.6 95)">VLOGIC</text>
<text x="247.1" y="95" transform="rotate(-90 247.1 95)">AD0</text>
<text x="250.6" y="95" transform="rotate(-90 250.6 95)">REGOUT</text>
<text x="254.2" y="95" transform="rotate(-90 254.2 95)">FSYNC</text>
<text x="257.7" y="95" transform="rotate(-90 257.7 95)">INT</text>
<text x="56.3" y="97">NRST 7</text>
<text x="72.7" y="99.3">NRST</text>
<text x="134.6" y="99.3">PA9</text>
<text x="145.7" y="101">29</text>
<text x="145.7" y="97.5">30</text>
<text x="153.2" y="96.9">TX1</text>
<text x="238.7" y="99.2" transform="rotate(-90 238.7 99.2)">7</text>
<text x="242.2" y="99.2" transform="rotate(-90 242.2 99.2)">8</text>
<text x="245.7" y="99.2" transform="rotate(-90 245.7 99.2)">9</text>
<text x="249.2" y="101.2" transform="rotate(-90 249.2 101.2)">10</text>
<text x="252.8" y="101.2" transform="rotate(-90 252.8 101.2)">11</text>
<text x="256.3" y="101.2" transform="rotate(-90 256.3 101.2)">12</text>
<text x="132.6" y="106.3">PB15</text>
<text x="134.6" y="102.8">PA8</text>
<text x="145.7" y="104.6">28</text>
<text x="340.9" y="102.8">1</text>
<text x="340.9" y="106.3">2</text>
<text x="344.4" y="104.6">1</text>
<text x="397.3" y="104.6">1</text>
<text x="400.8" y="106.3">1</text>
<text x="63.7" y="108.1">10</text>
<text x="63.7" y="111.6">11</text>
<text x="72.7" y="109.9">PA0-WKUP</text>
<text x="72.7" y="113.4">PA1</text>
<text x="132.6" y="113.4">PB13</text>
<text x="132.6" y="109.9">PB14</text>
<text x="145.7" y="111.6">26</text>
<text x="145.7" y="108.1">27</text>
<text x="344.4" y="108.1">2</text>
<text x="397.3" y="108.1">2</text>
<text x="400.8" y="109.9">2</text>
<text x="29.8" y="118.1">NRST</text>
<text x="51.9" y="114.9">ADC1</text>
<text x="54.5" y="118.7">TX2</text>
<text x="63.7" y="115.1">12</text>
<text x="72.7" y="116.9">PA2</text>
<text x="132.6" y="116.9">PB12</text>
<text x="145.7" y="115.1">25</text>
<text x="155.1" y="114.6">set</text>
<text x="21.8" y="125.7">1</text>
<text x="30.9" y="125.7">2</text>
<text x="299.7" y="123.9">PWM3</text>
<text x="356.2" y="125.7">PWM4</text>
<text x="88.4" y="130.3" transform="rotate(-90 88.4 130.3)">PA3</text>
<text x="91.9" y="130.3" transform="rotate(-90 91.9 130.3)">PA4</text>
<text x="95.4" y="130.3" transform="rotate(-90 95.4 130.3)">PA5</text>
<text x="99" y="130.3" transform="rotate(-90 99 130.3)">PA6</text>
<text x="102.5" y="130.3" transform="rotate(-90 102.5 130.3)">PA7</text>
<text x="106" y="130.3" transform="rotate(-90 106 130.3)">PB0</text>
<text x="109.5" y="130.3" transform="rotate(-90 109.5 130.3)">PB1</text>
<text x="113.1" y="130.3" transform="rotate(-90 113.1 130.3)">PB2-BOOT1</text>
<text x="116.6" y="130.3" transform="rotate(-90 116.6 130.3)">PB10</text>
<text x="120.1" y="130.3" transform="rotate(-90 120.1 130.3)">PB11</text>
<text x="21.8" y="132.8">3</text>
<text x="30.9" y="132.8">4</text>
<text x="87" y="138.8" transform="rotate(-90 87 138.8)">13</text>
<text x="90.5" y="138.8" transform="rotate(-90 90.5 138.8)">14</text>
<text x="94" y="138.8" transform="rotate(-90 94 138.8)">15</text>
<text x="97.5" y="138.8" transform="rotate(-90 97.5 138.8)">16</text>
<text x="101.1" y="138.8" transform="rotate(-90 101.1 138.8)">17</text>
<text x="104.6" y="138.8" transform="rotate(-90 104.6 138.8)">18</text>
<text x="108.1" y="138.8" transform="rotate(-90 108.1 138.8)">19</text>
<text x="115.2" y="138.8" transform="rotate(-90 115.2 138.8)">21</text>
<text x="118.7" y="138.8" transform="rotate(-90 118.7 138.8)">22</text>
<text x="175.1" y="141.6">1</text>
<text x="178.6" y="143.4">1</text>
<text x="111" y="148.4" transform="rotate(-90 111 148.4)">BOOT120</text>
<text x="155.9" y="145.1">BOOT0</text>
<text x="175.1" y="145.1">2</text>
<text x="178.6" y="146.9">2</text>
<text x="86.4" y="151.9" transform="rotate(-90 86.4 151.9)">RX2</text>
<text x="90" y="151.8" transform="rotate(-90 90 151.8)">SCL</text>
<text x="93.5" y="151.8" transform="rotate(-90 93.5 151.8)">SDA</text>
<text x="96.9" y="152" transform="rotate(-90 96.9 152)">PWM1</text>
<text x="100.4" y="152" transform="rotate(-90 100.4 152)">PWM2</text>
<text x="103.9" y="152" transform="rotate(-90 103.9 152)">PWM3</text>
<text x="107.5" y="152" transform="rotate(-90 107.5 152)">PWM4</text>
<text x="157.6" y="187.5">4</text>
<text x="157.6" y="191">4</text>
<text x="184.3" y="187.5">4</text>
<text x="184.3" y="191">4</text>
<text x="326.8" y="191">1</text>
<text x="260.3" y="196.3">4</text>
<text x="320.9" y="197.5">RX13</text>
<text x="320.9" y="194">set</text>
<text x="326.8" y="194.5">2</text>
<text x="330.3" y="192.8">1</text>
<text x="330.3" y="196.3">2</text>
<text x="164.6" y="198.7" transform="rotate(-90 164.6 198.7)">1</text>
<text x="175.2" y="198.7" transform="rotate(-90 175.2 198.7)">2</text>
<text x="178.7" y="198.7" transform="rotate(-90 178.7 198.7)">3</text>
<text x="228.6" y="201.6">2</text>
<text x="232.1" y="203.3">1 TX2</text>
<text x="232.1" y="199.8">2 RX2</text>
<text x="256.9" y="201.6">3</text>
<text x="256.9" y="198">4</text>
<text x="260.3" y="203.3">2 PB8</text>
<text x="260.3" y="199.8">3</text>
<text x="320.9" y="201.1">TX14</text>
<text x="330.3" y="199.8">3</text>
<text x="330.3" y="203.3">4</text>
<text x="228.6" y="205.1">1</text>
<text x="256.9" y="208.6">1</text>
<text x="256.9" y="205.1">2</text>
<text x="260.3" y="206.9">1 PB9</text>
<text x="326.8" y="205.1">5</text>
<text x="330.3" y="206.9">5</text>
<text x="116.9" y="215.7">3</text>
<text x="142" y="213.9">LX</text>
<text x="147.5" y="212.2">2</text>
<text x="37.9" y="218.9">input</text>
<text x="48.5" y="217.5">3</text>
<text x="120.4" y="217.5">VOUT</text>
<text x="185.7" y="221">1</text>
<text x="28.9" y="224.5">2</text>
<text x="33.3" y="225.9">output</text>
<text x="185.7" y="224.5">2</text>
<text x="189.2" y="222.7">1</text>
<text x="189.2" y="226.3">2</text>
<text x="38.8" y="233">GND</text>
<text x="48.5" y="231.6">1</text>
</g>
<g font-size="3.2" fill="#f00">
<text x="87" y="57.1" transform="rotate(-90 87 57.1)">48</text>
<text x="88" y="69.2" transform="rotate(-90 88 69.2)">VDD</text>
<text x="145.7" y="76.3">36</text>
<text x="129.6" y="78.1">VDD_2</text>
<text x="65.7" y="104.6">9</text>
<text x="72.7" y="106.3">VDDA</text>
<text x="127.2" y="130.3" transform="rotate(-90 127.2 130.3)">VDD_1</text>
<text x="125.8" y="138.8" transform="rotate(-90 125.8 138.8)">24</text>
</g>
<g font-size="3.2">
<text x="90.5" y="57.1" transform="rotate(-90 90.5 57.1)">47</text>
<text x="91.5" y="68.6" transform="rotate(-90 91.5 68.6)">VSS</text>
<text x="130.2" y="81.6">VSS_2</text>
<text x="145.7" y="79.9">35</text>
<text x="65.7" y="101">8</text>
<text x="72.7" y="102.8">VSSA</text>
<text x="123.6" y="130.3" transform="rotate(-90 123.6 130.3)">VSS_1</text>
<text x="122.2" y="138.8" transform="rotate(-90 122.2 138.8)">23</text>
<text x="138.7" y="221">GND</text>
<text x="147.5" y="219.2">1</text>
</g>
</svg>
